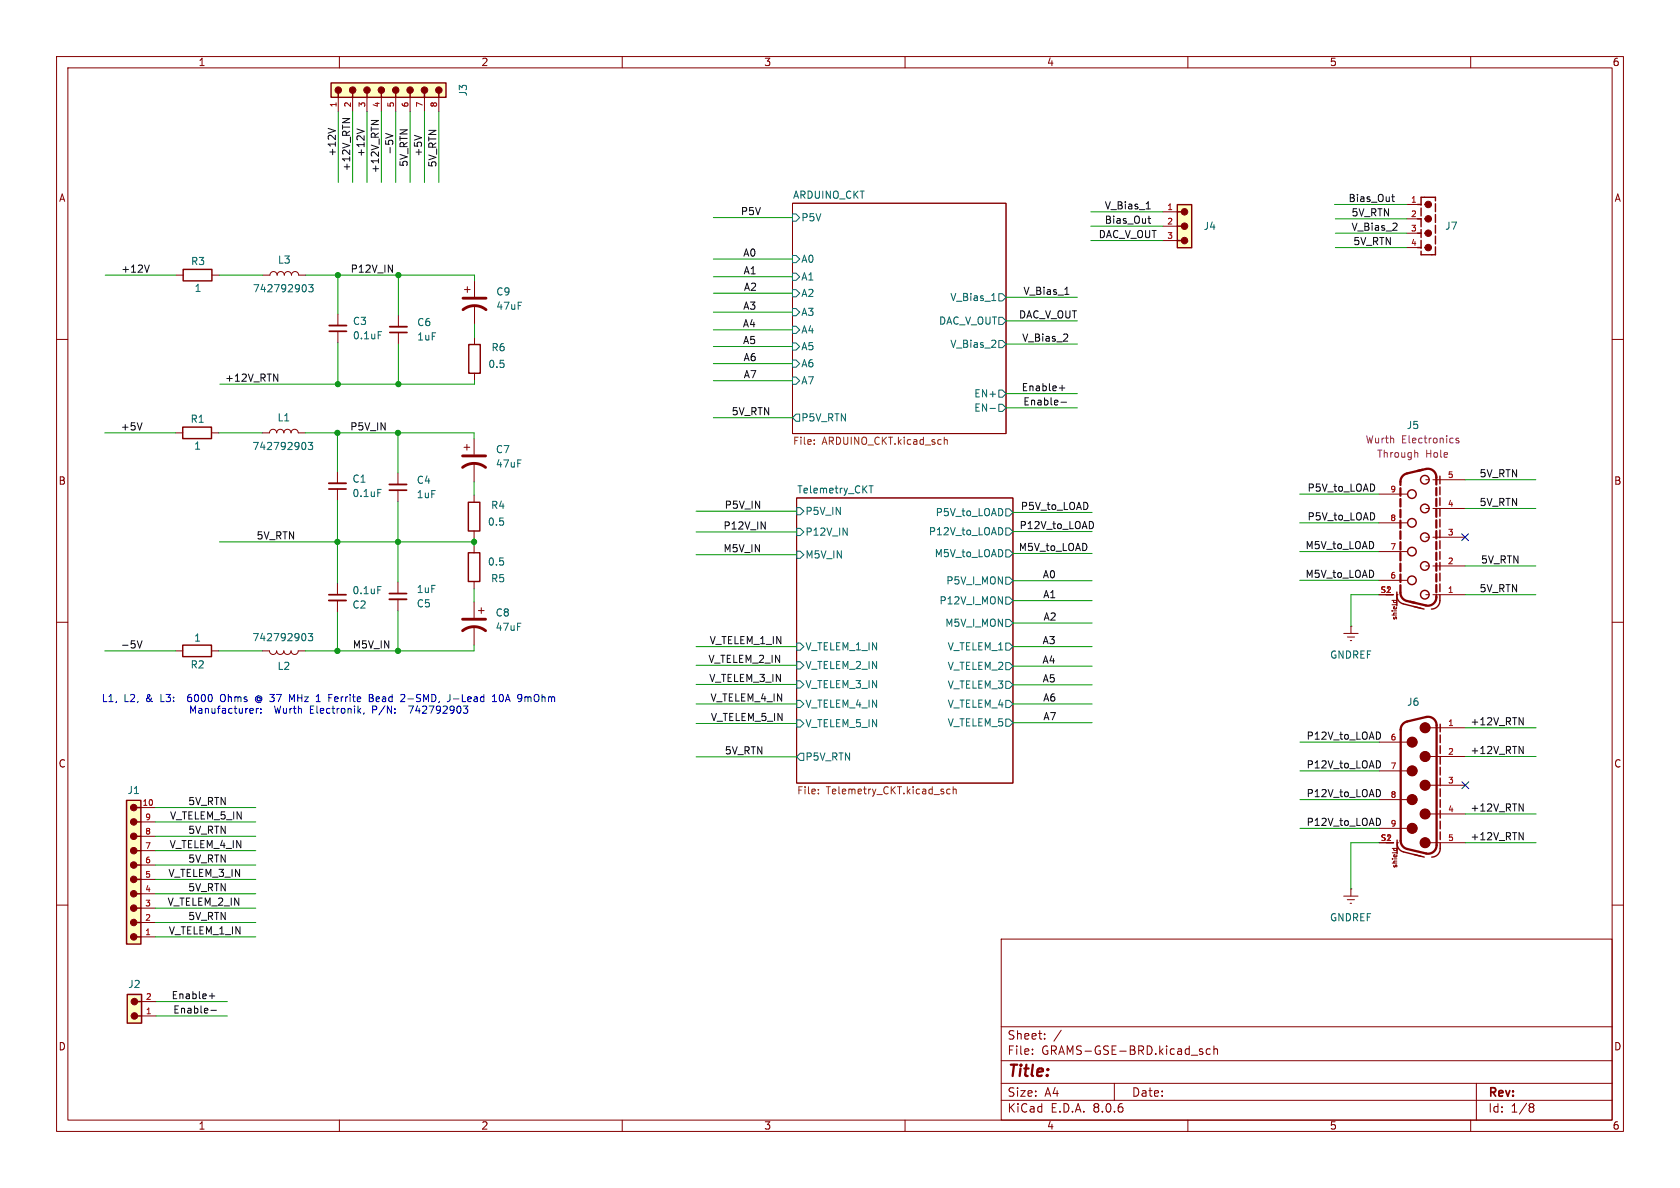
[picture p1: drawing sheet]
<svg xmlns="http://www.w3.org/2000/svg" width="297mm" height="210mm" viewBox="0 0 297 210" stroke-linecap="round" stroke-linejoin="round" font-family="sans-serif">
<g fill="none" stroke="#840000" stroke-width=".18">
<path d="M10 10h277v190h-277zM12 12h273v186h-273zM60 10v2M110 10v2M160 10v2M210 10v2M260 10v2M140.1 35.9h37.8v40.7h-37.8zM10 60h2M82.1 51.2h1M82.6 50.7v1M83.9 49.7v2.8"/>
<path d="M83.9 54v3.3M83.9 59.6v1.3M285 60h2M83.9 66v1.3M140.8 88h38.3v50.4h-38.3zM243.8 97.5h5M243.8 92.4h5M243.8 87.3h5M252.1 84.8h.6M252.1 89.9h.6M252.1 95h.6M253.3 84.8h5.7"/>
<path d="M253.3 89.9h5.7M253.3 95h5.7M10 110h2M237.6 112h2.5M238.2 112.6h1.3M238.7 113.2h.3M238.8 110.7h.1M238.8 110.7v1.3M243.8 105.1h2.5M243.8 102.6h5M246.1 106.1h.8M246.4 106.1v.3"/>
<path d="M246.9 106.1v.3M252.1 100h.6M252.1 105.1h.6M253.3 100h5.7M253.3 105.1h5.7M285 110h2M10 160h2M237.5 158.4h2.6M238.2 159h1.3M238.7 159.7h.2M238.8 157.1h.1M238.8 157.1v1.3"/>
<path d="M285 160h2M177 166h108v32h-108zM60 198v2M110 198v2M160 198v2M177 194.5h108M177 191.5h108M177 187.5h108M177 181.5h108M182.5 186.3v.1M182.5 185.5v.1M184.7 183.6v.1"/>
<path d="M184.7 182.8v.1M187.6 182.1l-1.3 2M197 191.5v3M210 198v2M212.2 185.9l.4 .1 .1 .2-.2 .2h-.3M212.2 185.4l.4 .1M214 185.5l-.5-.1-.3 .3v.4l.2 .2h.6M214.6 185.5l.2-.1 .4 .1v.9M214.6 184.9v1.5M260 198v2M261 191.5v6.5M270.6 195.1h.3l.3 .3-.3 .3"/>
<path d="M270.6 195.7h.3M270.9 195.7l.2 .2 .1 .4-.3 .3h-.3"/>
</g>
<g fill="none" stroke="#006464" stroke-width=".18">
<path d="M140.1 37.8h.6l.7 .7-.7 .6h-.6zM140.1 54.5h.6l.7 .7-.7 .6h-.6zM140.1 57.7h.6l.7 .6-.7 .6h-.6zM140.1 45.2h.6l.7 .6-.7 .6h-.6zM140.1 51.2h.6l.7 .6-.7 .7h-.6zM140.1 48.3h.6l.7 .6-.7 .7h-.6zM175.3 53.1h.7M176.6 51.9h.6l.7 .7-.7 .6h-.6zM176.6 56.1h.6l.7 .6-.7 .7h-.6zM140.1 63.6h.6l.7 .7-.7 .6h-.6zM140.1 66.7h.6l.7 .6-.7 .6h-.6zM140.1 60.6h.6l.7 .7-.7 .6h-.6z"/>
<path d="M140.7 73.2h.7v1.3h-.7l-.6-.7zM175 72.2h1M175.3 61.4h.7M176 60.3v.4M176.6 60.2h.6l.7 .6-.7 .7h-.6zM176.6 71.5h.6l.7 .6-.7 .6h-.6zM176.6 68.9h.6l.7 .7-.7 .6h-.6zM140.8 97.4h.7l.6 .7-.6 .6h-.7zM140.8 93.4h.7l.6 .6-.6 .7h-.7zM140.8 89.7h.7l.6 .7-.6 .6h-.7zM153.6 85.9h.8M154 85.9v1.2"/>
<path d="M177.2 93.6v.6M177.8 97.2h.6l.7 .6-.7 .7h-.6zM177.8 93.3h.6l.7 .7-.7 .6h-.6zM177.8 90h.6l.7 .6-.7 .6h-.6zM140.8 113.7h.7l.6 .6-.6 .6h-.7zM140.8 117h.7l.6 .6-.6 .6h-.7zM177.8 109.5h.6l.7 .6-.7 .7h-.6zM177.8 102h.6l.7 .7-.7 .6h-.6zM177.8 105.5h.6l.7 .7-.7 .6h-.6zM177.8 117.1h.6l.7 .7-.7 .6h-.6zM177.8 113.7h.6l.7 .6-.7 .6h-.6zM140.8 120.4h.7l.6 .6-.6 .6h-.7z"/>
<path d="M140.8 123.8h.7l.6 .6-.6 .7h-.7zM140.8 127.3h.7l.6 .6-.6 .6h-.7zM141.5 133.2h.6v1.2h-.6l-.7-.6zM177.8 123.8h.6l.7 .6-.7 .7h-.6zM177.8 127.1h.6l.7 .7-.7 .6h-.6zM177.8 120.4h.6l.7 .7-.7 .6h-.6z"/>
</g>
<path d="M144 78.4v.2M144 77.8v.1M166.9 77.3v1.3M166.9 77.8l.2-.1 .3 .1 .1 .8M144.7 139.6v.1M168 139.6l-.4-.1-.2 .2 .1 .6h.5M168.5 139.6l.2-.1 .3 .1 .1 .7M168.5 139.1v1.2M144.7 140.2v.1" fill="none" stroke="#725600" stroke-width=".18"/>
<path d="M81.9 54.7a3.3 3.3 0 0 1 4 0M81.9 52.7h4" fill="none" stroke="#840000" stroke-width=".51"/>
<g fill="none" stroke="#840000" stroke-width=".41">
<path d="M247.6 86.3v1.3M247.6 88.2v1.3M247.6 90.1v1.3M247.6 92v1.3M247.6 93.9v1.4M247.6 95.8v1.4M247.6 97.7v1.4M247.6 99.6v1.4M253.9 85.7v-1.3a1.5 1.5 0 0 0-1.8-1.5l-3.4 .8a1.5 1.5 0 0 0-1.1 1.5v.5M253.9 86.3v1.3M253.9 88.2v1.3M253.9 90.1v1.3"/>
<path d="M253.9 92v1.3M253.9 93.9v1.3M253.9 95.8v1.3M253.9 97.7v1.3M253.9 99.6v1.3M247.6 103.5v1.3a1.5 1.5 0 0 0 1.1 1.4l3.4 .8a1.52 1.52 0 0 0 1.8-1.7M247.6 101.5v1.4M253.9 101.5v1.3M253.9 103.4v1.3"/>
</g>
<g fill="none" stroke="#840000" stroke-width=".25">
<path d="M82.9 60.9h2v5.1h-2zM254.6 84.2v1.3M254.6 86.1v1.3M254.6 88v1.3M254.6 89.9v1.4M254.6 91.8v1.4M254.6 93.7v1.4M254.6 95.6v1.4M254.6 97.5v1.4M254.6 99.4v1.4M245 105.1h1.3M246.9 105.1h.1"/>
<path d="M246.9 107.1v-1.8a1.49 1.49 0 0 0 1.2 1.5l3.6 .9M246.9 104.7v.5M254.6 105.1v1.1a1.49 1.49 0 0 1-1.5 1.5M254.6 101.3v1.4M254.6 103.2v1.4"/>
<circle cx="249.6" cy="92.4" r=".76"/>
<circle cx="249.6" cy="97.5" r=".76"/>
<circle cx="249.6" cy="87.3" r=".76"/>
<circle cx="251.9" cy="84.8" r=".76"/>
<circle cx="251.9" cy="89.9" r=".76"/>
<circle cx="251.9" cy="95" r=".76"/>
<circle cx="249.6" cy="102.6" r=".76"/>
<circle cx="251.9" cy="100" r=".76"/>
<circle cx="251.9" cy="105.1" r=".76"/>
</g>
<path d="M250.3 80l.3 .2v.6M257.9 77.5h-.3l-.2 .1v.2l.5 .1v.3h-.5" fill="none" stroke="#840084" stroke-width=".18"/>
<path d="M208.1 36.2h2.6v7.6h-2.6z" fill="#ffffc2"/>
<path d="M208.1 36.2h2.6v7.6h-2.6zM208.1 37.4h1.3M208.1 40h1.3M208.1 42.5h1.3" fill="none" stroke="#840000" stroke-width=".25"/>
<g fill="#840000" stroke="#840000" stroke-width=".18">
<circle cx="209.4" cy="37.4" r=".57"/>
<circle cx="209.4" cy="40" r=".57"/>
<circle cx="209.4" cy="42.5" r=".57"/>
</g>
<path d="M205.6 37.4h2.5M205.6 40h2.5M205.6 42.5h2.5" fill="none" stroke="#840000" stroke-width=".18"/>
<path d="M22.4 141.5h2.5v25.4h-2.5z" fill="#ffffc2"/>
<g fill="none" stroke="#840000" stroke-width=".25">
<path d="M250.6 38.7h.6v1.4M250.6 36.1h.6M251.2 36.8v1.4M251.9 36.1h.6M251.9 38.7h.6M253.8 35.5v-.6h-2.6v1.4M253.8 36v1.4M253.8 37.9v1.4M253.8 39.8v1.4M250.6 41.2h.6M250.6 43.8h.6M251.2 40.6v1.4"/>
<path d="M251.2 42.5v1.4M251.9 41.2h.6M251.9 43.8h.6M253.8 43.6v1.4h-2.6v-.6M253.8 41.7v1.4M22.4 141.5h2.5v25.4h-2.5zM23.6 158h1.3M23.6 155.5h1.3M23.6 152.9h1.3M23.6 150.4h1.3M23.6 147.8h1.3M23.6 145.3h1.3"/>
<path d="M23.6 142.8h1.3M23.6 165.6h1.3M23.6 163.1h1.3M23.6 160.5h1.3"/>
</g>
<g fill="#840000" stroke="#840000" stroke-width=".18">
<circle cx="23.6" cy="165.6" r=".57"/>
<circle cx="23.6" cy="163.1" r=".57"/>
<circle cx="23.6" cy="160.5" r=".57"/>
<circle cx="23.6" cy="158" r=".57"/>
<circle cx="23.6" cy="155.5" r=".57"/>
<circle cx="23.6" cy="152.9" r=".57"/>
<circle cx="23.6" cy="150.4" r=".57"/>
<circle cx="23.6" cy="147.8" r=".57"/>
<circle cx="23.6" cy="145.3" r=".57"/>
<circle cx="23.6" cy="142.8" r=".57"/>
<circle cx="252.5" cy="36.1" r=".57"/>
<circle cx="252.5" cy="38.7" r=".57"/>
<circle cx="252.5" cy="41.2" r=".57"/>
<circle cx="252.5" cy="43.8" r=".57"/>
</g>
<g fill="none" stroke="#840000" stroke-width=".18">
<path d="M248.7 36.1h2.5M248.7 38.7h2.5M248.7 41.2h2.5M248.7 43.8h2.5M24.9 142.8h2.5M24.9 158h2.5M24.9 155.5h2.5M24.9 152.9h2.5M24.9 150.4h2.5M24.9 147.8h2.5M24.9 145.3h2.5M24.9 165.6h2.5"/>
<path d="M24.9 163.1h2.5M24.9 160.5h2.5"/>
</g>
<path d="M22.5 175.8h2.5v5.1h-2.5z" fill="#ffffc2"/>
<path d="M22.5 175.8h2.5v5.1h-2.5zM23.8 179.6h1.2M23.8 177.1h1.2" fill="none" stroke="#840000" stroke-width=".25"/>
<g fill="#840000" stroke="#840000" stroke-width=".18">
<circle cx="23.8" cy="179.6" r=".57"/>
<circle cx="23.8" cy="177.1" r=".57"/>
</g>
<path d="M59.7 55.5v2M59.7 58.6v2M70.4 55.7v2.1M70.4 58.8v2M25 179.6h2.6M25 177.1h2.6" fill="none" stroke="#840000" stroke-width=".18"/>
<path d="M58.2 57.5h3.1M68.9 57.8h3.1" fill="none" stroke="#840000" stroke-width=".33"/>
<path d="M58.2 58.6h3.1M68.9 58.8h3.1" fill="none" stroke="#840000" stroke-width=".3"/>
<path d="M66.9 58.6h.6" fill="none" stroke="#006464" stroke-width=".18"/>
<path d="M58.5 14.7h20.3v2.5h-20.3z" fill="#ffffc2"/>
<g fill="none" stroke="#840000" stroke-width=".25">
<path d="M58.5 14.7h20.3v2.5h-20.3zM59.8 15.9v1.3M62.3 15.9v1.3M64.9 15.9v1.3M67.4 15.9v1.3M70 15.9v1.3M72.5 15.9v1.3M75 15.9v1.3M77.6 15.9v1.3M32.4 47.6h5.1v2.1h-5.1zM32.3 75.5h5.1v2h-5.1zM82.8 97.7h2v5.1h-2z"/>
<path d="M82.8 88.8h2v5.1h-2zM32.3 114h5.1v2.1h-5.1zM254.6 128v1.4M254.6 129.9v1.4M254.6 131.8v1.4M254.6 133.7v1.4M254.6 135.6v1.4M254.6 137.5v1.4M254.6 139.4v1.4M245.1 149h1.3M247 149h.1M247 150.9v-1.8a1.5 1.5 0 0 0 1.1 1.5l3.7 .9"/>
<path d="M247 148.5v.5M254.6 149v1a1.5 1.5 0 0 1-1.5 1.5M254.6 141.3v1.4M254.6 143.3v1.3M254.6 145.2v1.3M254.6 147.1v1.3"/>
<circle cx="249.7" cy="131.2" r=".76"/>
<circle cx="249.7" cy="136.3" r=".76"/>
<circle cx="251.9" cy="128.6" r=".76"/>
<circle cx="251.9" cy="133.7" r=".76"/>
<circle cx="251.9" cy="138.8" r=".76"/>
<circle cx="249.7" cy="146.4" r=".76"/>
<circle cx="249.7" cy="141.3" r=".76"/>
<circle cx="251.9" cy="143.9" r=".76"/>
<circle cx="251.9" cy="149" r=".76"/>
</g>
<g fill="#840000" stroke="#840000" stroke-width=".18">
<circle cx="59.8" cy="15.9" r=".57"/>
<circle cx="62.3" cy="15.9" r=".57"/>
<circle cx="64.9" cy="15.9" r=".57"/>
<circle cx="67.4" cy="15.9" r=".57"/>
<circle cx="70" cy="15.9" r=".57"/>
<circle cx="72.5" cy="15.9" r=".57"/>
<circle cx="75" cy="15.9" r=".57"/>
<circle cx="77.6" cy="15.9" r=".57"/>
<circle cx="251.9" cy="128.6" r=".89"/>
<circle cx="249.7" cy="131.2" r=".89"/>
<circle cx="251.9" cy="133.7" r=".89"/>
<circle cx="249.7" cy="136.3" r=".89"/>
<circle cx="251.9" cy="138.8" r=".89"/>
<circle cx="249.7" cy="141.3" r=".89"/>
<circle cx="251.9" cy="143.9" r=".89"/>
<circle cx="249.7" cy="146.4" r=".89"/>
<circle cx="251.9" cy="149" r=".89"/>
</g>
<g fill="none" stroke="#840000" stroke-width=".18">
<path d="M59.8 17.2v2.5M62.3 17.2v2.5M64.9 17.2v2.5M67.4 17.2v2.5M70 17.2v2.5M72.5 17.2v2.5M75 17.2v2.5M77.6 17.2v2.5M31.1 48.6h1.3M37.5 48.6h1.2M46.5 48.6h1.2a.64 .64 0 0 1 .7-.6 .64 .64 0 0 1 .6 .6 .64 .64 0 0 1 .6-.6 .64 .64 0 0 1 .7 .6 .64 .64 0 0 1 .6-.6 .64 .64 0 0 1 .6 .6 .64 .64 0 0 1 .7-.6 .64 .64 0 0 1 .6 .6h1.3M31 76.5h1.3"/>
<path d="M37.4 76.5h1.3M46.4 76.5h1.2a.64 .64 0 0 1 .7-.6 .64 .64 0 0 1 .6 .6 .64 .64 0 0 1 .6-.6 .64 .64 0 0 1 .7 .6 .64 .64 0 0 1 .6-.6 .64 .64 0 0 1 .7 .6 .64 .64 0 0 1 .6-.6 .64 .64 0 0 1 .6 .6h1.3M82 79.1h1M82.5 78.6v1M83.8 77.5v2.8M59.7 83.4v2M59.7 86.4v2.1M70.4 83.6v2M70.4 86.7v2M83.8 81.9v3.3M83.8 87.5v1.3M83.8 93.9v1.2"/>
<path d="M83.8 96.4v1.3M31 115.1h1.3M37.4 115.1h1.3M46.4 115.1h1.2a.64 .64 0 0 0 .7 .6 .64 .64 0 0 0 .6-.6 .64 .64 0 0 0 .6 .6 .64 .64 0 0 0 .7-.6 .64 .64 0 0 0 .6 .6 .64 .64 0 0 0 .7-.6 .64 .64 0 0 0 .6 .6 .64 .64 0 0 0 .6-.6h1.3M59.7 103.1v2M59.7 106.1v2.1M70.4 102.9v2M70.4 105.9v2.1M83.8 102.8v1.3M83.8 106.4v2.8M83.8 110.7v3.3M84.6 107.9h1"/>
<path d="M85.1 107.4v1M243.8 131.2h5.1M243.8 136.3h5.1M251.8 128.6h7.3M251.8 133.7h7.3M251.8 138.8h7.3M243.8 149h2.6M243.8 141.3h5.1M243.8 146.4h5.1M246.1 150h.8M246.4 150v.3M246.9 150v.3"/>
<path d="M251.8 143.9h7.3M251.8 149h7.3"/>
</g>
<path d="M54 50.4l.1 .4-.1 .7M54.6 50.3h.8l-.5 .5 .4 .1v.6l-.2 .1-.5-.1M53.9 78.3l.2 .4-.2 .7M54.5 78.2h.8l-.4 .5 .3 .1v.6l-.2 .1-.5-.1M66.8 86.5h.6M53.9 112.1l.2 .4-.2 .7M54.5 112h.8l-.4 .5 .3 .1v.5l-.2 .2-.5-.2M66.8 103.7h.6" fill="none" stroke="#006464" stroke-width=".18"/>
<path d="M58.1 85.4h3.1M68.8 85.6h3.1M58.1 106.1h3.1M68.8 105.9h3.1" fill="none" stroke="#840000" stroke-width=".33"/>
<path d="M58.1 86.4h3.1M68.8 86.7h3.1M58.1 105.1h3.1M68.8 104.9h3.1" fill="none" stroke="#840000" stroke-width=".3"/>
<path d="M81.8 82.6a3.3 3.3 0 0 1 4 0M81.8 80.6h4M81.8 111.5a3.3 3.3 0 0 1 4 0M81.8 109.5h4" fill="none" stroke="#840000" stroke-width=".51"/>
<path d="M248.1 127.9l.6-.3 3.4-.9a1.5 1.5 0 0 1 1.9 1.5v21.2a1.5 1.5 0 0 1-1.9 1.5l-3.3-.8a1.5 1.5 0 0 1-1.2-1.5v-19.6l.2-.7z" fill="none" stroke="#840000" stroke-width=".41"/>
<g fill="none" stroke="#0f0f0f" stroke-width=".18">
<path d="M58 22.7l1.3 .4M60.6 21h1.2l-1.2 .7M63.1 22.8l1.3 .4M65.6 21.3h1.3l-1.3 .7M68.2 23.6l1.2 .4-1.2 .4M73.3 23.9l1.2 .4M202.6 36.9h.8M202.9 38.6h.5M203.1 38.2v1.1l.3 .2M246 34.8h.5M246.2 34.4v1.1l.3 .1M246.9 39.6v.4"/>
<path d="M26.4 46.9l-.4 1.2M188.3 52h.7M188.7 59.2v.4M246.2 40.7h.8M25.1 74.7l-.4 1.3M48.4 66.1l.7 1.3v-1.3M187.3 68.6h.9M187.6 71.1h.9M187.8 68.1v1M188 60.3h.8M193.3 92.5v.6M24.3 113.3l.4 1.2 .4-1.2"/>
<path d="M244 129.7v.7M244 134.8v.7M244 139.9v.6M268.6 126.9l.7 1.2v-1.2M268.6 131.9l.7 1.3v-1.3M244 144.9v.7M268.6 142.1l.7 1.3v-1.3M268.6 147.2l.7 1.3v-1.3M37 176.1h1M37.3 178.6h1M37.5 175.6v.9"/>
</g>
<g fill="none" stroke="#0000c2" stroke-width=".18">
<path d="M33.3 123.3l-.1 .2M33.3 122.9a.99 .99 0 0 0 0 1.1M39.5 122.8a.43 .43 0 0 0-.5 .4v.4a.43 .43 0 0 0 .5 .4M44.6 125.2l.2 .3-.6 .2M44.7 126l-.1 .1M45.3 125.2v.9M45.7 125.2l-.4 .3M45.9 123.4a.3 .3 0 0 0-.4 0 .3 .3 0 0 0 0 .4 .3 .3 0 0 0 .4 .1M46 123.1a.6 .6 0 0 0-.9 .5 .6 .6 0 0 0 .9 .6M46.1 126v.1M46.1 125.3v.1M51.2 122.8l.4 .9 .4-.9v1.2"/>
<path d="M59.6 123.2h-.2l-.2 .2v.6h.4M59.8 123.5l-.6 .1M64.4 126l-.1 .3M65.3 122.8l.6 .1v.2l-.2 .3M65.3 123.4h.4M65.7 123.4l.3 .2-.1 .3-.6 .1M66.9 123.2h-.2l-.2 .2 .1 .6h.3M67.1 123.5l-.6 .1M72.1 123.5h1M72.2 124.8h.9l-.6 1.3M80.2 123.5h.9M82.6 125.4l.1 .1-.1 .5"/>
<path d="M82.7 124.8l-.4 .5M87.1 124h.7M88.4 122.8h.2a.68 .68 0 0 1 .4 .6 .68 .68 0 0 1-.4 .6 .84 .84 0 0 1-.2-1.2zM93.4 123.2h.4l.1 .8"/>
</g>
<g fill="none" stroke="#009600" stroke-width=".18">
<path d="M59.8 19.7v12.6M62.3 19.7v12.6M64.9 19.7v12.6M67.4 19.7v12.6M70 19.7v12.6M72.5 19.7v12.6M75 19.7v12.6M77.6 19.7v12.6M126.1 38.5h14M192.8 40h12.8M192.8 37.4h12.8M235.9 36.1h12.8"/>
<path d="M236.1 38.7h12.6M18.6 48.6h12.5M38.7 48.6h7.8M54.1 48.6h29.8v1.1M59.7 48.6v6.9M70.4 48.6v7.1M83.9 57.3v2.3M126.1 51.8h14M126.1 45.8h14M126.1 48.9h14M126.1 58.3h14M126.1 55.2h14"/>
<path d="M177.9 56.7h12.6M177.9 52.6h12.6M192.8 42.5h12.8M236.1 41.2h12.6M236.1 43.8h12.6M18.5 76.5h12.5M38.7 76.5h7.7M54 76.5h29.8v1M59.7 76.5v6.9M59.7 60.6v7.3M70.4 76.5v7.1M70.4 60.8v7.1"/>
<path d="M83.9 67.3v.6h-45M126.1 64.3h14M126.1 67.3h14M126.1 73.8h14M126.1 61.3h14M177.9 60.8h12.6M177.9 69.6h12.6M177.9 72.1h12.6M38.8 95.8h45M59.7 88.5v14.6M70.4 88.7v14.2M83.8 85.2v2.3"/>
<path d="M83.8 95.1v1.3M123.1 98.1h17.7M123.1 90.4h17.7M123.1 94h17.7M179.1 94h14M179.1 90.6h14M179.1 97.8h14M229.8 87.3h14M229.8 97.5h14M229.8 92.4h14M259 89.9h12.5M259 84.8h12.5"/>
<path d="M18.5 115.1h12.5M38.7 115.1h7.7M59.7 108.2v6.9M70.4 108v7.1M83.8 104.1v2.3M83.8 114v1.1h-29.8M123.1 114.3h17.7M123.1 117.6h17.7M179.1 110.1h14M179.1 117.8h14M179.1 114.3h14M179.1 106.2h14"/>
<path d="M179.1 102.7h14M229.8 102.6h14M243.8 105.1h-5v5.6M259 105.1h12.5M259 100h12.5M123.1 124.4h17.7M123.1 127.9h17.7M123.1 133.8h17.7M123.1 121h17.7M179.1 121.1h14M179.1 124.4h14M179.1 127.8h14"/>
<path d="M229.8 131.2h14M229.8 136.3h14M259.1 133.7h12.5M259.1 128.6h12.5M27.4 145.3h17.8M27.4 152.9h17.8M27.4 142.8h17.8M27.4 147.8h17.8M27.4 150.4h17.8M27.4 158h17.8M27.4 155.5h17.8M229.8 146.4h14"/>
<path d="M229.8 141.3h14M243.8 149h-5v8.1M259.1 149h12.5M259.1 143.9h12.5M27.4 160.5h17.8M27.4 163.1h17.8M27.4 165.6h17.8M27.6 179.6h12.6M27.6 177.1h12.6"/>
</g>
<path d="M258.4 94.4l1.2 1.2M259.6 94.4l-1.2 1.2M258.4 138.2l1.3 1.2M259.7 138.2l-1.3 1.2" fill="none" stroke="#000084" stroke-width=".18"/>
<g fill="#009600" stroke="#009600" stroke-width=".18">
<circle cx="83.8" cy="95.8" r=".46"/>
<circle cx="70.4" cy="115.1" r=".46"/>
<circle cx="70.4" cy="67.9" r=".46"/>
<circle cx="70.4" cy="76.5" r=".46"/>
<circle cx="59.7" cy="67.9" r=".46"/>
<circle cx="59.7" cy="48.6" r=".46"/>
<circle cx="70.4" cy="48.6" r=".46"/>
<circle cx="59.7" cy="95.8" r=".46"/>
<circle cx="59.7" cy="76.5" r=".46"/>
<circle cx="70.4" cy="95.8" r=".46"/>
<circle cx="59.7" cy="115.1" r=".46"/>
</g>
<text font-size="2.8" fill="#840000" x="178" y="190.9">Title:</text>
<g font-size="2.1" fill="#840000">
<text x="178" y="184">Sheet:</text>
<text x="178" y="186.7">File:</text>
<text x="184.1" y="186.7">GRAMS-GSE-BRD.kicad_sch</text>
<text x="178" y="196.9">KiCad</text>
<text x="178" y="194.1">Size:</text>
<text x="184.7" y="194.1">A4</text>
<text x="185.7" y="196.9">E.D.A.</text>
<text x="193.3" y="196.9">8.0.6</text>
<text x="200" y="194.1">Date:</text>
<text x="263" y="194.3">Rev:</text>
<text x="263" y="196.9">Id:</text>
<text x="267.1" y="196.9">1/8</text>
</g>
<g font-size="1.8" fill="#840000">
<text x="35" y="11.9">1</text>
<text x="85" y="11.9">2</text>
<text x="135" y="11.9">3</text>
<text x="185" y="11.9">4</text>
<text x="235" y="11.9">5</text>
<text x="285" y="11.9">6</text>
<text x="10.3" y="35.9">A</text>
<text x="285.3" y="35.9">A</text>
<text x="10.3" y="85.9">B</text>
<text x="285.3" y="85.9">B</text>
<text x="10.3" y="135.9">C</text>
<text x="285.3" y="135.9">C</text>
<text x="10.3" y="185.9">D</text>
<text x="285.3" y="185.9">D</text>
<text x="35" y="199.9">1</text>
<text x="85" y="199.9">2</text>
<text x="135" y="199.9">3</text>
<text x="185" y="199.9">4</text>
<text x="235" y="199.9">5</text>
<text x="285" y="199.9">6</text>
</g>
<g font-size="1.8" fill="#006464">
<text x="82.8" y="17.1" transform="rotate(-90 82.8 17.1)">J3</text>
<text x="140.1" y="35.2">ARDUINO_CKT</text>
<text x="141.6" y="39.3">P5V</text>
<text x="212.7" y="40.8">J4</text>
<text x="255.4" y="40.8">J7</text>
<text x="33.7" y="47.1">R3</text>
<text x="49" y="46.8">L3</text>
<text x="141.6" y="46.7">A0</text>
<text x="34.3" y="51.8">1</text>
<text x="44.6" y="51.9">742792903</text>
<text x="87.6" y="52.4">C9</text>
<text x="141.6" y="52.7">A2</text>
<text x="141.6" y="49.8">A1</text>
<text x="167.9" y="53.4">V_Bias_1</text>
<text x="62.3" y="57.6">C3</text>
<text x="73.7" y="57.9">C6</text>
<text x="87.6" y="55">47uF</text>
<text x="141.6" y="56">A3</text>
<text x="141.6" y="59.2">A4</text>
<text x="165.9" y="57.6">DAC_V_OUT</text>
<text x="62.3" y="60.2">0.1uF</text>
<text x="73.7" y="60.4">1uF</text>
<text x="86.2" y="65.2">0.5</text>
<text x="86.8" y="62.3">R6</text>
<text x="141.6" y="65.1">A6</text>
<text x="141.6" y="62.1">A5</text>
<text x="167.9" y="61.7">V_Bias_2</text>
<text x="141.6" y="68.2">A7</text>
<text x="172.1" y="70.4">EN+</text>
<text x="33.6" y="74.9">R1</text>
<text x="49" y="74.7">L1</text>
<text x="141.6" y="74.7">P5V_RTN</text>
<text x="172.1" y="73">EN-</text>
<text x="248.6" y="76">J5</text>
<text x="34.2" y="79.7">1</text>
<text x="44.5" y="79.8">742792903</text>
<text x="87.6" y="80.3">C7</text>
<text x="87.6" y="82.9">47uF</text>
<text x="62.2" y="85.5">C1</text>
<text x="62.2" y="88.1">0.1uF</text>
<text x="73.6" y="85.7">C4</text>
<text x="73.6" y="88.3">1uF</text>
<text x="140.8" y="87.3">Telemetry_CKT</text>
<text x="86.2" y="93.1">0.5</text>
<text x="86.7" y="90.2">R4</text>
<text x="142.3" y="94.9">P12V_IN</text>
<text x="142.3" y="91.2">P5V_IN</text>
<text x="164.1" y="94.8">P12V_to_LOAD</text>
<text x="165.3" y="91.4">P5V_to_LOAD</text>
<text x="86.2" y="100.2">0.5</text>
<text x="142.3" y="98.9">M5V_IN</text>
<text x="165.1" y="98.7">M5V_to_LOAD</text>
<text x="62.2" y="107.8">C2</text>
<text x="62.2" y="105.2">0.1uF</text>
<text x="73.6" y="107.6">C5</text>
<text x="73.6" y="105">1uF</text>
<text x="86.7" y="103.1">R5</text>
<text x="166" y="107">P12V_I_MON</text>
<text x="167.2" y="103.5">P5V_I_MON</text>
<text x="34.2" y="113.6">1</text>
<text x="44.5" y="113.6">742792903</text>
<text x="87.5" y="109.2">C8</text>
<text x="87.5" y="111.7">47uF</text>
<text x="167" y="111">M5V_I_MON</text>
<text x="33.6" y="118.4">R2</text>
<text x="49" y="118.6">L2</text>
<text x="142.3" y="115.2">V_TELEM_1_IN</text>
<text x="142.3" y="118.5">V_TELEM_2_IN</text>
<text x="167.4" y="118.6">V_TELEM_2</text>
<text x="167.4" y="115.2">V_TELEM_1</text>
<text x="235" y="116.6">GNDREF</text>
<text x="142.3" y="121.9">V_TELEM_3_IN</text>
<text x="142.3" y="125.3">V_TELEM_4_IN</text>
<text x="167.4" y="125.3">V_TELEM_4</text>
<text x="167.4" y="121.9">V_TELEM_3</text>
<text x="248.7" y="125">J6</text>
<text x="142.3" y="128.8">V_TELEM_5_IN</text>
<text x="167.4" y="128.6">V_TELEM_5</text>
<text x="142.3" y="134.7">P5V_RTN</text>
<text x="22.4" y="140.6">J1</text>
<text x="235" y="163.1">GNDREF</text>
<text x="22.6" y="174.9">J2</text>
</g>
<g font-size="1.8" fill="#0f0f0f">
<text x="59.5" y="27.8" transform="rotate(-90 59.5 27.8)">+12V</text>
<text x="64.5" y="27.9" transform="rotate(-90 64.5 27.9)">+12V</text>
<text x="69.6" y="27.4" transform="rotate(-90 69.6 27.4)">-5V</text>
<text x="72.2" y="29.6" transform="rotate(-90 72.2 29.6)">5V_RTN</text>
<text x="74.7" y="27.8" transform="rotate(-90 74.7 27.8)">+5V</text>
<text x="77.2" y="29.7" transform="rotate(-90 77.2 29.7)">5V_RTN</text>
<text x="62" y="30.4" transform="rotate(-90 62 30.4)">+12V_RTN</text>
<text x="67.1" y="30.7" transform="rotate(-90 67.1 30.7)">+12V_RTN</text>
<text x="238.3" y="35.8">Bias_Out</text>
<text x="130.9" y="38.1">P5V</text>
<text x="195.2" y="37.1">V_Bias_1</text>
<text x="195.2" y="39.6">Bias_Out</text>
<text x="238.8" y="40.9">V_Bias_2</text>
<text x="238.8" y="38.3">5V_RTN</text>
<text x="131.3" y="45.4">A0</text>
<text x="194.1" y="42.2">DAC_V_OUT</text>
<text x="239.2" y="43.4">5V_RTN</text>
<text x="21.3" y="48.3">+12V</text>
<text x="61.9" y="48.3">P12V_IN</text>
<text x="131.4" y="48.6">A1</text>
<text x="131.4" y="51.5">A2</text>
<text x="180.8" y="52.2">V_Bias_1</text>
<text x="131.2" y="58">A4</text>
<text x="131.3" y="54.8">A3</text>
<text x="180" y="56.4">DAC_V_OUT</text>
<text x="131.3" y="60.9">A5</text>
<text x="131.4" y="63.9">A6</text>
<text x="180.6" y="60.5">V_Bias_2</text>
<text x="39.7" y="67.6">+12V_RTN</text>
<text x="131.4" y="66.9">A7</text>
<text x="180.5" y="69.2">Enable+</text>
<text x="180.8" y="71.7">Enable-</text>
<text x="21.3" y="76.2">+5V</text>
<text x="61.8" y="76.2">P5V_IN</text>
<text x="129.3" y="73.5">5V_RTN</text>
<text x="231.1" y="87">P5V_to_LOAD</text>
<text x="261.5" y="89.5">5V_RTN</text>
<text x="261.5" y="84.5">5V_RTN</text>
<text x="45.3" y="95.4">5V_RTN</text>
<text x="127.8" y="93.7">P12V_IN</text>
<text x="128" y="90">P5V_IN</text>
<text x="180.2" y="93.6">P12V_to_LOAD</text>
<text x="180.4" y="90.2">P5V_to_LOAD</text>
<text x="231.1" y="92.1">P5V_to_LOAD</text>
<text x="127.8" y="97.7">M5V_IN</text>
<text x="180" y="97.5">M5V_to_LOAD</text>
<text x="230.7" y="97.2">M5V_to_LOAD</text>
<text x="261.7" y="99.7">5V_RTN</text>
<text x="184.3" y="102.3">A0</text>
<text x="184.3" y="105.8">A1</text>
<text x="230.7" y="102.2">M5V_to_LOAD</text>
<text x="261.5" y="104.8">5V_RTN</text>
<text x="125.4" y="114">V_TELEM_1_IN</text>
<text x="184.2" y="114">A3</text>
<text x="184.4" y="109.8">A2</text>
<text x="21.3" y="114.7">-5V</text>
<text x="62.3" y="114.7">M5V_IN</text>
<text x="125.1" y="117.3">V_TELEM_2_IN</text>
<text x="184.2" y="117.4">A4</text>
<text x="125.3" y="120.6">V_TELEM_3_IN</text>
<text x="125.5" y="124.1">V_TELEM_4_IN</text>
<text x="184.2" y="120.7">A5</text>
<text x="184.3" y="124.1">A6</text>
<text x="125.6" y="127.5">V_TELEM_5_IN</text>
<text x="184.4" y="127.4">A7</text>
<text x="230.9" y="130.8">P12V_to_LOAD</text>
<text x="259.9" y="128.3">+12V_RTN</text>
<text x="128" y="133.4">5V_RTN</text>
<text x="230.9" y="135.9">P12V_to_LOAD</text>
<text x="259.9" y="133.4">+12V_RTN</text>
<text x="33.2" y="142.4">5V_RTN</text>
<text x="230.9" y="141">P12V_to_LOAD</text>
<text x="259.9" y="143.5">+12V_RTN</text>
<text x="30" y="144.9">V_TELEM_5_IN</text>
<text x="33.2" y="147.5">5V_RTN</text>
<text x="230.9" y="146.1">P12V_to_LOAD</text>
<text x="259.9" y="148.6">+12V_RTN</text>
<text x="29.7" y="155.1">V_TELEM_3_IN</text>
<text x="29.9" y="150">V_TELEM_4_IN</text>
<text x="33.2" y="152.6">5V_RTN</text>
<text x="29.5" y="160.2">V_TELEM_2_IN</text>
<text x="33.2" y="157.6">5V_RTN</text>
<text x="29.7" y="165.3">V_TELEM_1_IN</text>
<text x="33.2" y="162.7">5V_RTN</text>
<text x="30.2" y="176.7">Enable+</text>
<text x="30.5" y="179.2">Enable-</text>
</g>
<g font-size="1.8" fill="#725600">
<text x="140.1" y="79">File:</text>
<text x="145.3" y="79">ARDUINO_CKT.kicad_sch</text>
<text x="140.8" y="140.7">File:</text>
<text x="146.1" y="140.7">Telemetry_CKT.kicad_sch</text>
</g>
<g font-size="1.8" fill="#840084">
<text x="241.3" y="78.6">Wurth</text>
<text x="243.3" y="81.1">Through</text>
<text x="247.8" y="78.6">Electronics</text>
<text x="252" y="81.1">Hole</text>
</g>
<g font-size="1.8" fill="#0000c2">
<text x="17.9" y="124.3">L1,</text>
<text x="21.9" y="124.3">L2,</text>
<text x="25.9" y="124.3">&amp;</text>
<text x="28.7" y="124.3">L3:</text>
<text x="33.8" y="124.3">6000</text>
<text x="39.8" y="124.3">Ohms</text>
<text x="46.2" y="124.3">@ 37</text>
<text x="52.6" y="124.3">MHz</text>
<text x="57.6" y="124.3">1</text>
<text x="60" y="124.3">Ferrite</text>
<text x="67.3" y="124.3">Bead</text>
<text x="73.1" y="124.3">2-SMD,</text>
<text x="81.6" y="124.3">J-Lead</text>
<text x="89.8" y="124.3">10A</text>
<text x="94.4" y="124.3">9mOhm</text>
<text x="33.3" y="126.4">Manufacturer:</text>
<text x="48.7" y="126.4">Wurth</text>
<text x="55.1" y="126.4">Electronik,</text>
<text x="66.3" y="126.4">P/N:</text>
<text x="73.2" y="126.4">742792903</text>
</g>
<g font-size="1.4" fill="#a90000">
<text x="59.5" y="19.1" transform="rotate(-90 59.5 19.1)">1</text>
<text x="62.1" y="19.1" transform="rotate(-90 62.1 19.1)">2</text>
<text x="64.6" y="19.1" transform="rotate(-90 64.6 19.1)">3</text>
<text x="67.2" y="19.1" transform="rotate(-90 67.2 19.1)">4</text>
<text x="69.7" y="19.1" transform="rotate(-90 69.7 19.1)">5</text>
<text x="72.2" y="19.1" transform="rotate(-90 72.2 19.1)">6</text>
<text x="74.8" y="19.1" transform="rotate(-90 74.8 19.1)">7</text>
<text x="77.3" y="19.1" transform="rotate(-90 77.3 19.1)">8</text>
<text x="249.3" y="35.9">1</text>
<text x="206.3" y="37.2">1</text>
<text x="206.3" y="39.7">2</text>
<text x="249.3" y="38.4">2</text>
<text x="249.3" y="41">3</text>
<text x="206.3" y="42.3">3</text>
<text x="249.3" y="43.5">4</text>
<text x="245.7" y="87.1">9</text>
<text x="255.9" y="89.6">4</text>
<text x="255.9" y="84.6">5</text>
<text x="245.7" y="92.2">8</text>
<text x="255.9" y="94.7">3</text>
<text x="245.7" y="97.3">7</text>
<text x="255.9" y="99.8">2</text>
<text x="243.9" y="104.9">S1</text>
<text x="244.9" y="104.9">2</text>
<text x="245.7" y="102.3">6</text>
<text x="255.9" y="104.9">1</text>
<text x="245.7" y="130.9">6</text>
<text x="255.9" y="128.4">1</text>
<text x="245.7" y="136">7</text>
<text x="255.9" y="133.5">2</text>
<text x="25.1" y="142.5">10</text>
<text x="245.7" y="141.1">8</text>
<text x="255.9" y="138.6">3</text>
<text x="255.9" y="143.6">4</text>
<text x="25.6" y="147.6">8</text>
<text x="25.6" y="145">9</text>
<text x="244" y="148.7">S1</text>
<text x="244.9" y="148.7">2</text>
<text x="245.7" y="146.2">9</text>
<text x="255.9" y="148.7">5</text>
<text x="25.6" y="155.2">5</text>
<text x="25.6" y="152.7">6</text>
<text x="25.6" y="150.1">7</text>
<text x="25.6" y="160.3">3</text>
<text x="25.6" y="157.7">4</text>
<text x="25.6" y="165.4">1</text>
<text x="25.6" y="162.8">2</text>
<text x="25.7" y="179.3">1</text>
<text x="25.7" y="176.8">2</text>
</g>
<g font-size="1.1" fill="#840000">
<text x="247.2" y="109.7" transform="rotate(-90 247.2 109.7)">shield</text>
<text x="247.2" y="153.6" transform="rotate(-90 247.2 153.6)">shield</text>
</g>
</svg>
